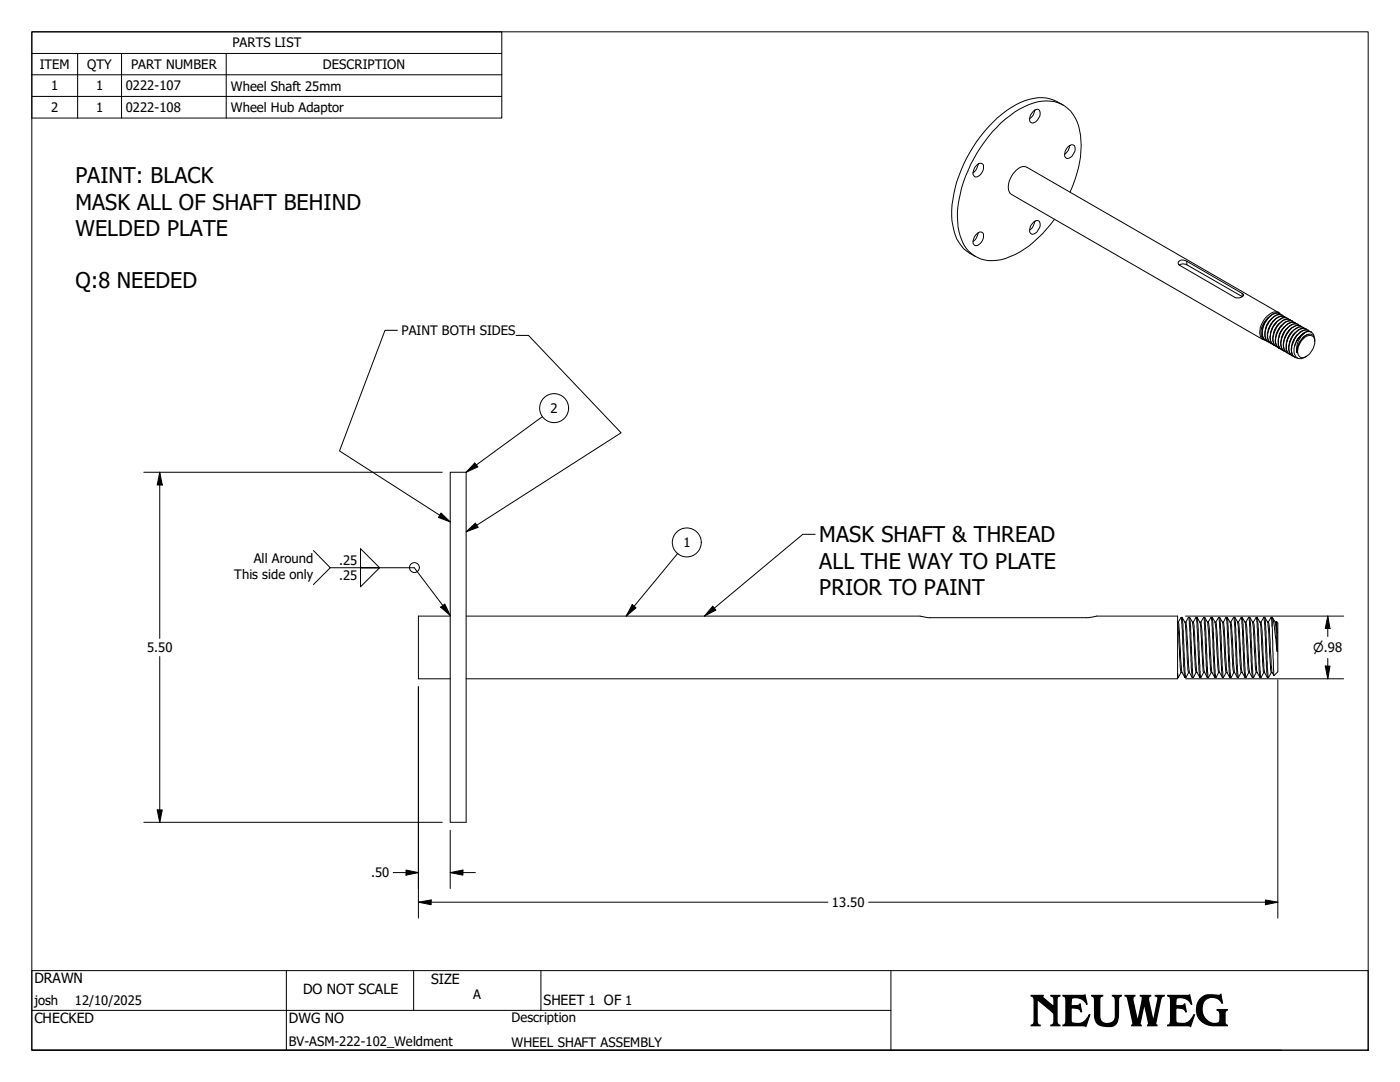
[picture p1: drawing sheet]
<svg xmlns="http://www.w3.org/2000/svg" width="279mm" height="216mm" viewBox="0 0 279 216" stroke-linecap="round" stroke-linejoin="round" font-family="sans-serif">
<!-- layer: Visible (ANSI) -->
<g fill="none" stroke="#000" stroke-width=".2">
<path d="M194.8 33.1l.2-.2a.73 .73 0 0 1 1-.3 .73 .73 0 0 1 .3 1 1.86 1.86 0 0 1-1.7 1.7l-.2-.1a1.5 1.5 0 0 1 .4-2.1zM195.2 32.8l-.3 .9-.7 .8M206.2 22.2l.4-.2a.59 .59 0 0 1 .7-.2 .59 .59 0 0 1 .3 .7 2.24 2.24 0 0 1-1.5 2.1 .76 .76 0 0 1-.6-1.2l.1-.3zM206.5 22l-.3 1-.7 .7M212.2 21a8.1 8.1 0 0 0-8.6-.6 25.6 25.6 0 0 0-11.8 13.5 18.3 18.3 0 0 0-1.2 13l.3 .8a6.9 6.9 0 0 0 3.8 3.5M213 29.5l.2-.3a.74 .74 0 0 1 1-.3 .74 .74 0 0 1 .4 .9 1.85 1.85 0 0 1-1.7 1.8 1.09 1.09 0 0 1-.3-1.5zM213.4 29.1l-.2 .9-.7 .8M213.6 38.4a19.5 19.5 0 0 0 1.7-13.3 6.6 6.6 0 0 0-8.2-4.8 20.3 20.3 0 0 0-10.6 8 26.5 26.5 0 0 0-5.4 14.9 10.4 10.4 0 0 0 2.1 6.8 7 7 0 0 0 8.4 1.2 21.1 21.1 0 0 0 8.8-7.4M194.8 46.9l.2-.3a.73 .73 0 0 1 1-.2 .73 .73 0 0 1 .3 .9 1.86 1.86 0 0 1-1.7 1.7l-.2-.1a1.5 1.5 0 0 1 .4-2zM195.2 46.5l-.3 .9-.7 .8M206.2 44.3a.75 .75 0 0 1 1-.2 .75 .75 0 0 1 .4 .9 1.86 1.86 0 0 1-1.7 1.7 .78 .78 0 0 1-.4-1.1l.1-.4zM206.5 44.2l-.3 .9-.7 .8"/>
<path d="M235.2 52.2a1.33 1.33 0 0 1 1.7-.1l11 6.4a.32 .32 0 0 1 .3 .4 .32 .32 0 0 1-.3 .3 1.66 1.66 0 0 1-1.4 .2l-11.2-6.5-.2-.3zM235.3 52.9l.8-.3 .8 .2 11 6.4M252.5 67.9h.1M253.1 63.4l-.6 .8-.5 1.1M253.2 63.4a3.6 3.6 0 0 0-1.4 3.8l.5 .5M253.7 63.7a3.2 3.2 0 0 0-1.1 1.8M254.2 63.9l-.5 .7-.6 1.2M254.7 64.3l-.5 .6-.6 1.3M255.1 62.4l-50.1-29a1.97 1.97 0 0 0-2.5 .9 3.7 3.7 0 0 0-.9 4.3l50.4 29.2M255.3 64.6a3.6 3.6 0 0 0-1.1 1.9M255.3 62.6a1.94 1.94 0 0 0-2.4 1 3.6 3.6 0 0 0-.7 4l.3 .3M255.6 62.8a1.39 1.39 0 0 0-2.3-.1 4.4 4.4 0 0 0-1.8 4.4 1.14 1.14 0 0 0 1 .8"/>
<path d="M255.6 62.7a1.78 1.78 0 0 0-2.4 .7 3.9 3.9 0 0 0-1 4.2l.7 .5M255.8 64.9l-.7 .8-.4 1.1M255.9 62.9a1.78 1.78 0 0 0-2.3 .9 3.7 3.7 0 0 0-.8 4.2l.4 .3M256.1 63.1a1.64 1.64 0 0 0-2.4 .6l-.1 .2a3.7 3.7 0 0 0-.7 4.2l.5 .3M256.3 65.2l-.6 .8-.5 1.1M256.4 63.2a2.43 2.43 0 0 0-2.8 1.5 3.1 3.1 0 0 0-.2 3.6l.3 .3M256.6 63.4a1.54 1.54 0 0 0-2.1 .4 4.2 4.2 0 0 0-1.3 4.2l.4 .5 .3 .1M256.9 65.5a3.2 3.2 0 0 0-1.1 1.9M256.9 63.5a1.58 1.58 0 0 0-1.8 .4 4.4 4.4 0 0 0-1.5 4.2l.6 .8M257.2 63.7a1.33 1.33 0 0 0-1.9 .2 4.5 4.5 0 0 0-1.7 4.2l.3 .5 .5 .4M257.4 65.8l-.5 .6-.6 1.3M257.5 63.8a1.66 1.66 0 0 0-2.1 .7 4.1 4.1 0 0 0-1.1 4.3l.5 .4"/>
<path d="M257.7 64a1.39 1.39 0 0 0-2.1 .4 4 4 0 0 0-1.2 4.4l.6 .5M257.9 66.1l-.5 .6-.6 1.3M258 64.1a1.8 1.8 0 0 0-2.3 .9 4.1 4.1 0 0 0-1 3.9l.6 .6M258.2 64.3a1.39 1.39 0 0 0-2.1 .4 4.2 4.2 0 0 0-1.3 4.3l.7 .6M258.4 66.4a3.6 3.6 0 0 0-1 1.9M258.5 64.5a1.72 1.72 0 0 0-2.2 .8 4.1 4.1 0 0 0-1 3.9l.5 .6M258.8 68a2.88 2.88 0 0 0 0 3.3l.4 .3h.5l1-.5M258.8 64.6a1.43 1.43 0 0 0-1.9 .2 4 4 0 0 0-1.6 4.4l.2 .4 .5 .3M259 66.7l-.7 .9-.4 1M259.1 64.8a1.78 1.78 0 0 0-2.3 .8 3.7 3.7 0 0 0-.8 4.3l.3 .2M259.3 64.9a1.54 1.54 0 0 0-2.1 .4 4.2 4.2 0 0 0-1.4 4.2l.4 .5 .4 .2M259.5 67.1a4.2 4.2 0 0 0-1.1 1.9"/>
<path d="M259.6 65a2.43 2.43 0 0 0-2.8 1.5l-.1 .3a3.6 3.6 0 0 0-.3 3.2l.5 .4M259.8 65.2a1.54 1.54 0 0 0-2.1 .4 4 4 0 0 0-1.2 4.4l.2 .4 .4 .1M260 67.7a1.3 1.3 0 0 1 2.3-.3 3.4 3.4 0 0 1-2.3 4 1.16 1.16 0 0 1-1-1.7l.5-1.2zM260.2 65.3a1.66 1.66 0 0 0-2.1 .7 4.5 4.5 0 0 0-1.4 3.9l.7 .8M260.3 66.5a1.15 1.15 0 0 1 1.2-.3 1.15 1.15 0 0 1 .8 1M260.3 65.5a1.33 1.33 0 0 0-1.9 .2 4.2 4.2 0 0 0-1.5 4.5l.2 .3 .5 .3M260.7 65.7a1.69 1.69 0 0 0-2.1 .6 4.1 4.1 0 0 0-1.2 4.1l.5 .6M260.9 65.8a1.39 1.39 0 0 0-2.1 .4 4 4 0 0 0-1.2 4.5l.6 .4M261.1 66.7a3.4 3.4 0 0 0-2.2 2.9v.8M261.2 66a1.8 1.8 0 0 0-2.3 .8 3.9 3.9 0 0 0-.9 4.1l.4 .4M261.4 66.2a1.73 1.73 0 0 0-2.4 .7l-.4 .5a3.5 3.5 0 0 0-.5 3.6l.5 .4h.4M261.7 66.3a1.78 1.78 0 0 0-2.2 .8l-.7 .9 .9-1.1 .6-.4a3.9 3.9 0 0 0-1.4 3.9 3.9 3.9 0 0 1 2.3-3.7 1.1 1.1 0 0 1 1.2 1.4"/>
<path d="M89.9 94.2h3.1v69.9h-3.1zM89.9 122.9h-6.4v12.5h6.4M93 122.9h90.6l1.6 .4h32l1.6-.4h16.2v12.5h-142M235 134.4l.1 .8M235 124.3l.5 8.7 .2 1.2M235 135.2h.1M235 124.1h.1M235.1 124.1l.8 10.1M235.7 123.2l.3 2.4 .2 7.3 .3 2.3M235.7 123.2h.2M235.7 134.2l-.6 1M235.7 123.2l-.6 .9"/>
<path d="M235.7 134.2h.2M235.9 123.2l.2 1.4 .4 9.4 .2 1.2M235.9 123.2l.6 .9M235.9 134.2l.6 1M236.5 124.1l.2 2.5 .3 6.8 .2 .8M236.5 135.2h.2M236.5 124.1h.2M236.7 124.1l.5-.9 .7 12M236.7 124.1l.7 10.1M237.2 123.2h.2M237.2 134.2l-.5 1M237.2 134.2h.2"/>
<path d="M237.4 134.2l.5 1M237.4 123.2l.7 12 .6-1M237.4 123.2l.6 .9M237.9 135.2h.2M238 124.1l.7 10.1M238 124.1h.1M238.1 124.1l.2 .9 .3 6.8 .3 2.4M238.7 123.2l.2 1.1 .4 9.4 .2 1.5M238.7 123.2h.2M238.7 123.2l-.6 .9M238.7 134.2h.2M238.9 123.2l.2 2.3 .4 8.2 .1 1.5"/>
<path d="M238.9 123.2l.6 .9M238.9 134.2l.6 1M239.5 124.1l.1 1.1 .4 6.9 .2 2.1M239.5 135.2h.1M239.5 124.1h.1M239.6 124.1l.3 2.2 .3 6.9 .2 1M240.2 123.2l.2 1.5 .4 9.4 .1 1 .3 .1M240.2 123.2h.2M240.2 134.2l-.6 1M240.2 123.2l-.6 .9M240.2 134.2h.2M240.4 123.2l.3 2.8 .3 8 .2 1.2"/>
<path d="M240.4 123.2l.6 .9M240.4 134.2l.5 1M241 124.1l.2 2.5 .4 6.8 .1 .8M241 124.1h.2l.2 1.4 .5 8.7M241.1 124.1l.6-.9 .7 12M241.7 123.2h.2l.2 1 .3 8.1 .2 2.9 .6-1M241.7 134.2l-.5 1M241.7 134.2h.2M241.9 134.2l.5 1M241.9 123.2a4.2 4.2 0 0 1 .8 2.7l.3 6.9 .2 1.4M242.4 135.2h.2M242.4 124.1h.2"/>
<path d="M242.6 124.1l.8 10.1M243.2 123.2l.2 1.1 .2 7 .4 3.9M243.2 123.2h.2M243.2 123.2l-.6 .9M243.2 134.2h.2M243.4 123.2l.2 1.4 .3 8.2 .3 2.4M243.4 123.2l.6 .9M243.4 134.2l.6 1M244 124.1l.6 9.8 .1 .3M244 135.2h.2M244 124.1h.2M244.2 124.1l.5-.9 .2 1.5 .5 10.2 .1 .3h.2"/>
<path d="M244.2 124.1l.1 1.4 .4 7.7a3.8 3.8 0 0 0 .7 2M244.7 123.2h.2M244.7 134.2l-.5 1M244.7 134.2h.2M244.9 123.2l.5 10 .3 2M244.9 123.2l.6 .9M245.5 124.1l.5 8.7 .2 1.4h.2M245.5 124.1h.2l.1 .9 .3 6.8 .3 2.4M246.2 123.2l.2 2 .3 7.2 .3 2.8M246.2 123.2h.2l.2 1 .4 9.5 .1 1.5M246.2 123.2l-.6 .9M246.3 134.2l-.6 1"/>
<path d="M246.4 134.2l.6 1M246.4 123.2a3.7 3.7 0 0 1 .7 2.7l.4 6.2 .2 2.1M247 135.2h.1M247 124.1h.1M247.1 124.1l.3 2.2 .3 6.9 .2 1M247.7 123.2l.3 2.4 .2 7.3 .3 2.3M247.7 123.2h.2M247.7 134.2l-.6 1M247.7 123.2l-.6 .9M247.7 134.2h.2M247.9 123.2l.2 1.4 .4 9.4 .2 1.2M247.9 123.2l.6 .9"/>
<path d="M247.9 134.2l.6 1M248.5 124.1l.2 2.5 .3 6.8 .2 .8M248.5 135.2h.2M248.5 124.1h.2M248.7 124.1l.5-.9 .7 12M248.7 124.1l.7 10.1M249.2 123.2h.2M249.2 134.2l-.5 1M249.2 134.2h.2M249.4 134.2l.5 1M249.4 123.2l.7 12 .6-1M249.4 123.2l.6 .9"/>
<path d="M249.9 135.2h.2M250 124.1l.7 10.1M250 124.1h.1M250.1 124.1l.2 .9 .3 6.8 .3 2.4M250.7 123.2l.2 1.1 .4 9.4 .2 1.5M250.7 123.2h.2M250.7 123.2l-.6 .9M250.7 134.2h.2M250.9 123.2l.2 2.3 .3 7.2 .3 2.5M250.9 123.2l.6 .9M250.9 134.2l.6 1M251.5 124.1l.2 1.1 .3 6.9 .2 2.1"/>
<path d="M251.5 135.2h.2M251.5 124.1h.2M251.7 124.1l.2 2.2 .3 6.9a3.8 3.8 0 0 0 .7 2M252.2 123.2l.2 1.5 .4 9.4 .1 1 .3 .1M252.2 123.2h.2M252.2 134.2l-.5 1M252.2 123.2l-.5 .9M252.2 134.2h.2M252.4 123.2l.3 2.8 .2 7.2 .3 2M252.4 123.2l.6 .9M253 124.1l.2 2.5 .4 6.8 .1 .8h.2M253 124.1h.2l.2 1.4 .5 8.7"/>
<path d="M253.7 123.2l.2 1.7M253.7 123.2h.2M253.7 123.2l-.6 .9M253.7 134.2l-.5 1M253.9 124.9l.4 9.9M253.9 123.2a15.2 15.2 0 0 1 .7 4.4l.3 2.4M253.9 123.2v1.7M253.9 134.2l.4 .6M253.9 123.3l.6 .8 .1 .4 .3 5.5M254.4 124.1h.2M254.6 124.1l.2-.1 .1 2.2M254.6 124.1l.3 2.1"/>
<path d="M254.8 124l.2 .3v9.7l-.7 .8M254.9 126.2v3.8"/>
</g>
<!-- layer: Visible Narrow (ANSI) -->
<path d="M236.9 52.1v.7M247.9 58.5v.7" fill="none" stroke="#000" stroke-width=".2"/>
<!-- layer: Symbol (ANSI) -->
<g fill="none" stroke="#000" stroke-width=".2">
<path d="M6.3 10.7v-4.3h93.8v4.3M6.3 10.7h93.8v4.2M6.3 10.7v12.9h93.8v-8.7M6.3 14.9h93.8M6.3 19.2h93.8M15.5 10.7v12.9M24.3 10.7v12.9M45.1 10.7v12.9M79.3 65.9h-2.5l-9 24.1 22.1 14.1M103 66.9h2.5l18.5 19.5-31 19.7M94.7 92.4l.7 .8-2.4 1zM108.3 83.1l-15.3 11.1"/>
<path d="M62.5 109.9l3.4 3.4-3.4 3.3M65.9 113.3h16.8l7.2 9.5M71.9 109.5l3.9 3.8h-3.9zM71.9 113.3h3.9l-3.9 3.8zM88 102.4l1.9 1.7-2.4-.8zM93 106.1l1.9-1.7 .5 .8zM135.3 110.4l-10.3 12.5M162.7 106.6h-2.5l-19.6 16.3M87.9 121.2l.9-.7 1.1 2.3zM126.2 120.6l.7 .7-1.9 1.6zM142.2 121l.7 .7-2.3 1.2z"/>
<circle cx="110.6" cy="81.4" r="2.89"/>
<circle cx="82.7" cy="113.3" r=".98"/>
<circle cx="137.1" cy="108.2" r="2.89"/>
</g>
<!-- layer: Border (ANSI) -->
<path d="M6.3 6.3h266.7v203.2h-266.7z" fill="none" stroke="#000" stroke-width=".2"/>
<!-- layer: Title (ANSI) -->
<path d="M6.3 193.7h266.7v15.8h-266.7zM57.1 193.7v15.8M82.5 193.7v7.9M107.9 193.7v7.9h-25.4M177.8 193.7v15.8M6.3 209.5h249.4M6.3 201.6h76.2M107.9 201.6h69.9" fill="none" stroke="#000" stroke-width=".2"/>
<!-- layer: Symbol (ANSI) -->
<path d="M94.7 92.4l.7 .8-2.4 1zM88 102.4l1.9 1.7-2.4-.8zM93 106.1l1.9-1.7 .5 .8zM87.9 121.2l.9-.7 1.1 2.3zM126.2 120.6l.7 .7-1.9 1.6zM142.2 121l.7 .7-2.3 1.2z" fill="#000"/>
<!-- layer: Dimension (ANSI) -->
<g fill="none" stroke="#000" stroke-width=".2">
<path d="M28.7 94.2h59.6M31.9 94.2l.5 2.6h-1zM31.9 94.2v33.2M31.9 131v33.1M83.5 137v46.2M236.6 135.4h31.6M236.6 122.9h31.6M255 135.6v47.6M264.5 132.9h.9l-.4 2.5zM265 122.9l.4 2.5h-.9zM265 122.9v4.1M265 131.4v4"/>
<path d="M28.7 164.1h59.6M31.4 161.6h1l-.5 2.5zM78.5 174.1h5M81 173.6l2.5 .5-2.5 .5zM89.9 174.1l2.5-.5v1zM89.9 174.1h5M89.9 165.7v11.6M252.5 179.6l2.5 .4-2.5 .5zM83.5 180l2.5-.4v.9zM83.5 180h81.7M173.4 180h81.6"/>
</g>
<path d="M31.9 94.2l.5 2.6h-1zM264.5 132.9h.9l-.4 2.5zM265 122.9l.4 2.5h-.9zM31.4 161.6h1l-.5 2.5zM81 173.6l2.5 .5-2.5 .5zM83.5 180l2.5-.4v.9zM89.9 174.1l2.5-.5v1zM252.5 179.6l2.5 .4-2.5 .5z" fill="#000"/>
<text font-size="9.3" x="205.5" y="204.7">NEUWEG</text>
<g font-size="4.3">
<text x="15" y="36.6">PAINT: BLACK</text>
<text x="15" y="41.8">MASK ALL OF SHAFT BEHIND</text>
<text x="15" y="47">WELDED PLATE</text>
<text x="15" y="57.4">Q:8 NEEDED</text>
<text x="163.5" y="108.2">MASK SHAFT &amp; THREAD</text>
<text x="163.5" y="113.5">ALL THE WAY TO PLATE</text>
<text x="163.5" y="118.7">PRIOR TO PAINT</text>
</g>
<g font-size="2.8">
<text x="6.9" y="196.2">DRAWN</text>
<text x="86" y="196.3">SIZE</text>
<text x="60.5" y="198.4">DO NOT SCALE</text>
<text x="108.5" y="200.5">SHEET 1 OF 1</text>
<text x="6.9" y="204.2">CHECKED</text>
<text x="57.7" y="204.2">DWG NO</text>
</g>
<g font-size="2.6">
<text x="46.4" y="9.5">PARTS LIST</text>
<text x="7.9" y="13.7">ITEM</text>
<text x="17.4" y="13.8">QTY</text>
<text x="26.2" y="13.7">PART NUMBER</text>
<text x="64.5" y="13.8">DESCRIPTION</text>
<text x="10.2" y="18">1</text>
<text x="10.2" y="22.4">2</text>
<text x="19.2" y="18">1</text>
<text x="19.2" y="22.4">1</text>
<text x="25.1" y="18">0222-107</text>
<text x="25.1" y="22.4">0222-108</text>
<text x="46" y="18.1">Wheel Shaft 25mm</text>
<text x="46" y="22.4">Wheel Hub Adaptor</text>
<text x="80.1" y="66.9">PAINT BOTH SIDES</text>
<text x="109.9" y="82.4">2</text>
<text x="50.7" y="112.4">All Around</text>
<text x="67.7" y="112.6">.25</text>
<text x="136.4" y="109.2">1</text>
<text x="46.7" y="115.6">This side only</text>
<text x="67.7" y="115.8">.25</text>
<text x="29.3" y="130.1">5.50</text>
<text x="74" y="175.1">.50</text>
<text x="166" y="181">13.50</text>
<text x="6.9" y="200.5">josh</text>
<text x="14.9" y="200.5">12/10/2025</text>
<text x="94.4" y="199.4">A</text>
<text x="57.7" y="208.7">BV-ASM-222-102_Weldment</text>
<text x="102.1" y="204">Description</text>
<text x="102.1" y="209">WHEEL SHAFT ASSEMBLY</text>
</g>
<text font-size="2.5" x="262.1" y="130.1">⌀.98</text>
</svg>
